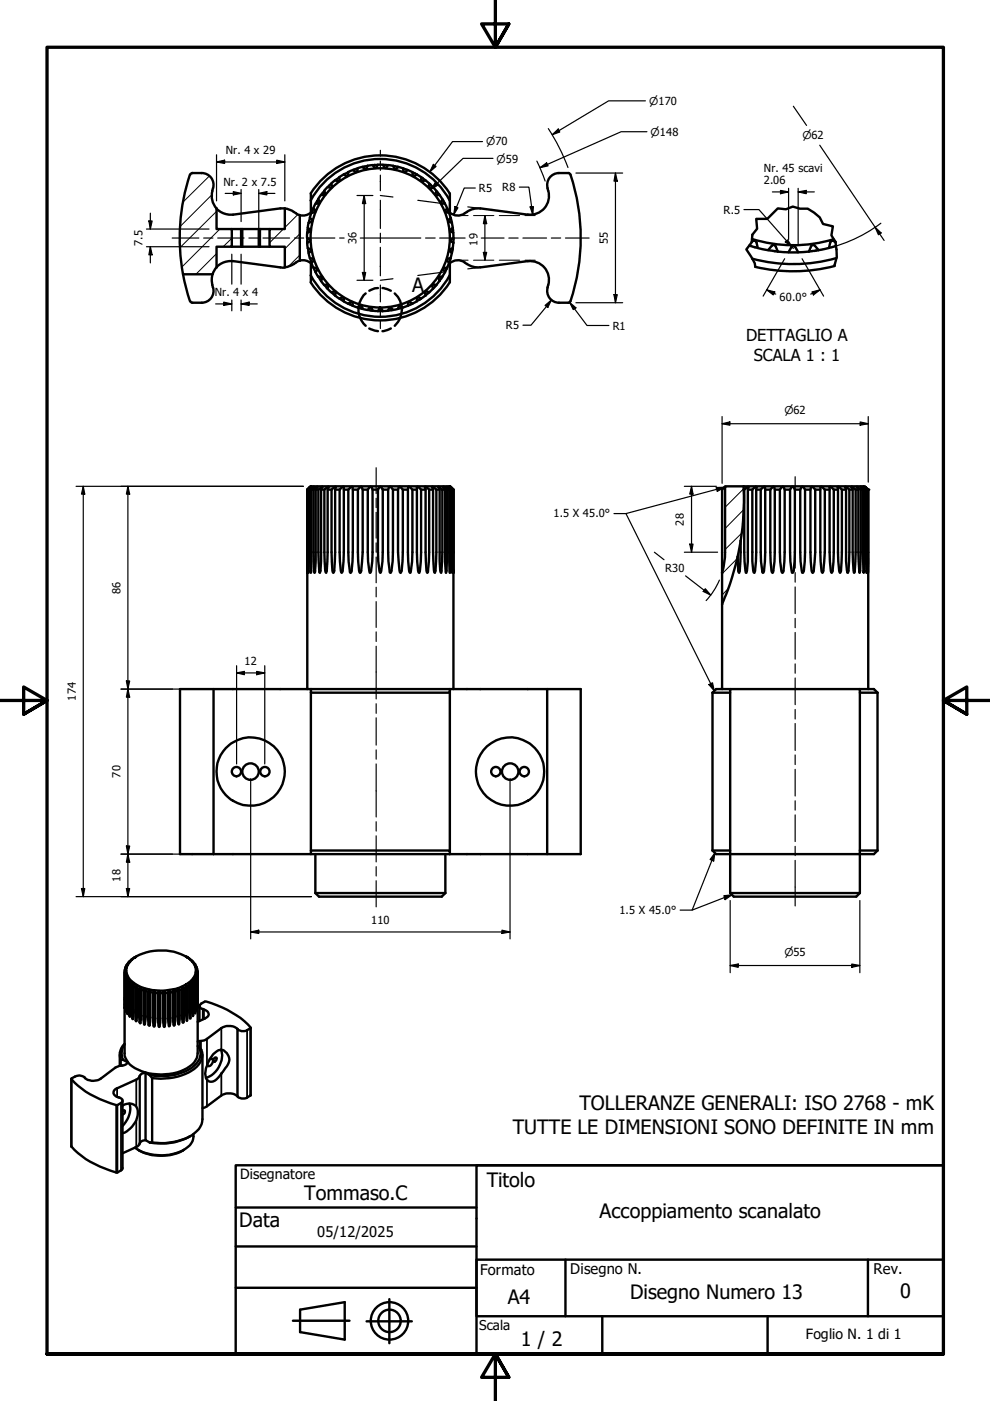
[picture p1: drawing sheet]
<svg xmlns="http://www.w3.org/2000/svg" width="210mm" height="297mm" viewBox="0 0 210 297" stroke-linecap="round" stroke-linejoin="round" font-family="sans-serif">
<!-- layer: Tratteggio (ANSI) -->
<g fill="none" stroke="#000" stroke-width=".21">
<path d="M44.4 37.3l-5.5 5.5M44.9 41.3l-6.6 6.6M45.9 53.8l-4.4 4.4M45.9 44.8l-7.7 7.6M46.6 48.6l-8 8M49.1 50.5l-1.8 1.8M51.4 50.3l-.3 .3M55.1 49l-.2 .3M60.1 48.6l-3 2.9M63.2 45.5l-2.8 2.7M63.6 54.1l-2.5 2.5M63.6 49.6l-3.2 3.2"/>
<path d="M156.3 118.5l-3.2 3.2M157.3 113l-3.6 3.5M157.7 108.1l-4 4M157.7 103.6l-4 4M154.4 124.8l-1.3 1.4"/>
</g>
<!-- layer: Visibile (ANSI) -->
<g fill="none" stroke="#000" stroke-width=".51">
<path d="M40.3 37a42.5 42.5 0 0 0 0 26.8M40.8 36.7a4.8 4.8 0 0 1 3.3 .4 2.62 2.62 0 0 1 .9 3.4M40.8 36.7l-.5 .3M69.5 39.6l-.8 .9M70.2 39l.2 .7-.2 .1-.7-.1zM71.1 38.2l-.9 .7M71.1 38.2l.8-.6v.8l-.2 .1zM72.9 37l-1 .6M73 36.9l.9-.4-.1 .8-.3 .1zM74.8 36l-1 .5M74.9 36.1l.9-.4v.6l-.2 .2zM76.9 35.4l-1.1 .3"/>
<path d="M77 35.4l.9-.2-.4 .7zM79 35l-1.1 .2M79.1 35h1l-.3 .6-.4-.1zM80 34.9h1.2M81.2 35h1l-.3 .5-.4 .1zM82.2 35l1.1 .2M83.4 35.2l1 .2-.6 .5zM84.3 35.4l1.1 .3M85.5 35.7l.9 .4-.7 .4-.2-.2zM86.4 36l1 .5M87.4 36.5l1 .5-.6 .4-.3-.1zM88.4 37l.9 .6"/>
<path d="M89.3 37.6l.9 .6-.6 .3-.3-.1zM90.2 38.2l.8 .7M91.1 39l.7 .7-.6 .1-.3-.1zM91.8 39.6l.7 .9M116.1 39.9l.1 .6M118.5 36.7h2M118.5 36.7a2.51 2.51 0 0 0-2.4 3.2M120.5 36.7l.4 .3M121 37a42 42 0 0 1-.2 27l-.3 .2M38.9 58.2h6.2M45 40.5a4 4 0 0 0 .9 3.7M45.9 44.2v4.4h3.2v3.7h-3.2v4.4a4 4 0 0 1 3.5-1.3l10.5 1.4 .5-.1v-4.4h-3.3v-3.7h3.3v-4.4"/>
<path d="M45.9 44.2a4 4 0 0 0 3.5 1.3l10-1.3h1M45.9 56.7a4 4 0 0 0-.9 3.7M49.1 48.6h2M49.1 52.3h2M51.1 48.6h.3v3.7h-.3zM51.4 48.6h3.5M51.4 52.3h3.5M54.9 48.6h.2v3.7h-.2zM55.1 48.6h2M55.1 52.3h2M60.4 44.2a6.8 6.8 0 0 1 2.9 1.3 2.51 2.51 0 0 0 2.6-.5M62.3 55.9l-1.1 .6-.8 .2"/>
<path d="M63.6 45.6v9.7M65.1 51.5l.1 1.1M65.1 49.3v1.2M65.2 50.5l.6 .3v.3l-.6 .4zM65.3 52.6l.7 .4-.5 .6zM65.3 48.3l.5 .5v.2l-.6 .3zM65.4 53.6l.3 1.1M65.4 47.2l-.2 1.1M65.7 54.7l.7 .1 .1 .2-.5 .7zM65.7 46.2l.5 .4v.2l-.7 .4zM65.9 41a17.5 17.5 0 0 1 29.5 0v4M65.9 58.4a16.7 16.7 0 0 0 29.4 0"/>
<path d="M65.9 42.5a16.7 16.7 0 0 1 29.4 0M65.9 41v4M65.9 55.9v4M65.9 55.8a2.61 2.61 0 0 0-3.6 .2M66 55.7l.4 1.1M66 45.1l-.3 1.1M66.4 44.2l.5 .4v.3l-.8 .2zM66.5 56.8l.8 .1v.3l-.4 .5zM66.9 57.7l.6 1M66.9 43.1l-.5 1M67.5 58.7l.6 .8M67.5 58.7h.8l.1 .2-.3 .6"/>
<path d="M67.5 42.3l.3 .7-.8 .2zM68 59.5l.7 .9M68.1 41.3l-.7 .9M68.7 40.6l.3 .7h-.9zM92.5 40.5l.7 .8h-.9zM93 58.7h.8l-.6 .8-.3-.6zM93.2 41.3l.6 .9M93.2 59.5l-.7 .9M93.8 42.3l.5 .9-.8-.2zM94 56.9l.8-.1-.4 .9-.4-.5zM94.3 43.1l.5 1M94.3 57.7l-.5 1"/>
<path d="M94.8 44.2l.4 .9-.8-.2v-.3zM94.9 54.9l.7-.2-.4 1-.5-.5zM95.1 46.6l.5-.4 .2 1-.7-.2zM95.2 45.1l.3 1.1M95.2 55.7l-.4 1.1M95.3 52.9l.7-.3-.2 1-.4-.3zM95.4 55.8a2.6 2.6 0 0 1 3.6 .2M95.4 55.9v4a17.5 17.5 0 0 1-29.5-.1M95.5 50.8l.6-.3v1l-.6-.4zM95.8 47.2l.2 1.1M95.8 53.6l-.3 1.1M96 48.3l.1 1"/>
<path d="M96 48.3l-.6 .5v.2l.7 .3M96.1 49.3v1.2M96.1 51.5l-.1 1.1M99 55.9l1.3 .7 1.5 .1M101.8 44.2a5.2 5.2 0 0 0-3.8 1.3 2.51 2.51 0 0 1-2.6-.5M101.9 44.2l10 1.3M111.9 55.4l-10 1.3M111.9 55.4a4 4 0 0 1 4.3 5M116.2 40.5a4 4 0 0 1-4.3 5M159.4 51.3a.57 .57 0 0 1 .5-.3 .57 .57 0 0 1 .5 .4l.3 1.2-1.8-.5M159.4 50.7a29.5 29.5 0 0 0 17.4 0M160.6 52.6l2.2 .5"/>
<path d="M163.6 52.1l.2-.2 .5 .2 .6 1.2-2-.3zM164.9 53.3l2.2 .2M168 52.2h.5l.7 1.3h-2zM171.5 53.3l-2.3 .2M172.1 52.1l.5-.2 .9 1.1-2 .3zM175.7 52.6l-2.2 .5M176.9 56.4a35 35 0 0 1-16.8 .2M177.2 51.4a.67 .67 0 0 0-1.1-.2l-.3 1.4 1.4-.5M177.3 54.7a33.5 33.5 0 0 1-17.8 .1M40.3 63.9l.5 .3M45 60.4a2.57 2.57 0 0 1-2.2 3.8h-2M68.8 60.4h.8l-.1 .8z"/>
<path d="M69.4 61.2l.8 .8M70.3 62l.8-.2v.9zM71 62.7l1 .6M72 63.3l.8-.3 .1 .2v.7zM72.8 63.9l1 .5M73.9 64.4l.7-.4 .2 .8zM74.8 64.8l1 .4M76.3 64.8l.3-.1 .3 .8-1-.3zM76.8 65.5l1.1 .2M78.4 65.3l.3-.1 .3 .6-1-.1zM79 65.9l1.1 .1M80.5 65.4l.3-.1 .4 .7h-1.1z"/>
<path d="M82.3 65.9l-1.2 .1M82.6 65.2h.3l.4 .5-1 .1zM84.4 65.5l-1.1 .2M84.7 64.7h.2l.5 .5-1 .3zM86.5 64.8l-1.1 .4M86.6 64.1l.2-.1 .6 .4-.9 .4zM88.4 63.2l.2-.2 .7 .3-.9 .6zM88.4 63.9l-1 .5M90.2 61.8l.8 .2-.8 .7zM90.2 62.7l-.9 .6M91.8 61.2l-.8 .8M92.5 60.4l-.7 .8"/>
<path d="M92.5 60.4h-.8l.1 .8M116.1 61a2.51 2.51 0 0 0 2.4 3.2M116.2 60.4l-.1 .6M118.5 64.2h2M65.2 117.1v4.4zM65.2 103.8h.1M65.2 103.8l.7-.7h29.5l.7 .7M65.2 103.8v42.3M65.3 103.8l.7-.6-.5 .6-.1 17.7zM65.5 103.8h.2M65.7 103.3l.1-.1zM65.7 103.3l-.5 .5v13.3"/>
<path d="M65.7 103.8l.8-.6-.5 .6v13.3a14.5 14.5 0 0 1-.1 4.3l-.2-4.3zM66 103.8h.5M66.5 103.8l.8-.6-.4 .6v15.2l-.1 2.3-.1 .2-.2-4.4zM66.9 103.8h.6M67.5 103.8l.9-.6-.3 .6v15.2l-.3 2.5-.1-.2-.2-4.2zM68.1 103.8h.7M68.8 103.8l.5-.5 .4-.1-.2 .6v13.3l-.3 4.4-.2-.5-.2-3.9zM69.5 103.8h.8M70.3 103.8l.6-.5 .3-.1-.1 .6v13.3l-.2 3.9-.2 .5-.2-.5-.2-3.9zM71.1 103.8h.9M72 103.8l.5-.5 .4-.1v13.9l-.3 3.9-.1 .5-.2-.5-.3-3.9zM72.9 103.8h1"/>
<path d="M73.9 103.8l.5-.5 .3-.1 .1 13.9-.3 3.9-.2 .5a11.2 11.2 0 0 1-.4-4.4zM74.8 103.8h1.1M76.3 103.3l.3-.1 .3 .6v13.3l-.3 3.9-.3 .5-.2-.5-.2-3.9v-13.3zM76.9 103.8h1.1M78.4 103.3l.1-.1 .3 .1 .2 .5v13.3l-.1 1.9-.2 2-.2 .5-.1-.1-.4-2.4v-1.9v-13.3zM79 103.8h1.1l.5-.6 .6 .6h1.1M80.1 103.8v13.3l.1 1.9 .3 2 .1 .5 .2-.5 .3-2 .1-1.9v-13.3M82.5 103.3l.4-.1 .4 .6v13.3l-.1 1.9-.2 2-.2 .5-.2-.2-.3-4.2v-13.3zM83.3 103.8h1.1M84.6 103.3l.3-.1 .5 .6v13.3l-.2 3.9-.3 .5-.2-.5-.3-3.9v-13.3zM85.4 103.8h1.1M86.6 103.2l.3 .1 .5 .5v13.3v1.9l-.3 2.4-.2 .1-.2-.5-.2-3.9z"/>
<path d="M87.4 103.8h1M88.4 103.2l.4 .1 .5 .5v13.3l-.1 1.9-.3 2.5-.3-.5-.2-3.9zM89.3 103.8h.9M90.1 103.2l.3 .1 .6 .5v13.3l-.3 4.2-.1 .2-.2-.5-.2-3.9v-13.3zM91 103.8h.8M91.6 103.2l.3 .1 .6 .5v13.3l-.3 4.4-.2-.5-.2-3.9v-13.3zM92.5 103.8h.7M92.9 103.2l.9 .6v13.3l-.3 4.4-.2-.5-.1-2v-15.2zM93.8 103.8h.6M94 103.2l.8 .6v13.3l-.2 4.4-.2-2.5v-15.2zM94.7 103.2l.9 .6v13.3l-.2 4.4-.2-2.5v-15.2zM94.8 103.8h.4"/>
<path d="M95.2 103.2l.8 .6-.1 17.7-.1-17.7zM95.5 103.2l.1 .1zM95.6 103.8h.2M95.6 103.3l.5 .5v13.3M96 103.8h.1M96.1 117.1v4.4zM96.1 103.8v42.3M153.7 103.2l-.6 .6v42.3M156.4 118a57.4 57.4 0 0 1-3.3 10.1M157 114.7l-.6 3.3M157 114.7v4.3l-.3 2.5-.2-.5-.1-3M157.7 103.1l-4 .1v14.5l-.2 1.9-.4 1.9"/>
<path d="M157.7 103.8a59.7 59.7 0 0 1-.7 10.9M157.7 103.1h25.6l.8 .7v42.3M157.7 103.8h.1M157.7 103.1v.7M157.8 103.8l.6-.5 .3-.1-.1 .6v15.2l-.4 2.5-.1-.5-.3-3.9zM158.6 103.8h.9M159.5 103.8l.5-.5 .3-.1 .1 .1-.1 13.8v1.9l-.3 2.5-.3-.5-.2-2zM160.3 103.8h1M161.3 103.8l.5-.5 .4-.1v13.9l-.2 3.9-.3 .5a11.2 11.2 0 0 1-.4-4.4zM162.2 103.8h1.1M163.8 103.3l.3-.1 .2 .6v13.3l-.1 1.9-.3 2.4-.1 .1-.2-.5-.3-3.9v-13.3zM164.3 103.8h1.1"/>
<path d="M165.7 103.3l.4-.1 .3 .6v13.3l-.3 3.9-.2 .5-.2-.5-.3-2v-1.9v-13.3zM166.4 103.8h1.1M167.8 103.3l.4-.1 .3 .6v13.3l-.2 3.9-.3 .5-.1-.1-.3-2.4-.1-1.9v-13.3zM168.5 103.8h1.2M169.9 103.3l.2-.1 .3 .1 .3 .5v13.3l-.3 3.9-.2 .5-.1-.1-.4-2.4v-1.9v-13.3zM170.7 103.8h1.1M172 103.3l.1-.1 .3 .1 .4 .5v13.3l-.3 3.9-.2 .5-.2-.5-.3-3.9v-13.3zM172.8 103.8h1.1M174 103.3l.1-.1 .3 .1 .5 .5v13.3l-.3 3.9-.2 .5-.2-.5-.3-3.9zM174.9 103.8h1M175.9 103.2l.4 .1 .5 .5v13.3l-.3 3.9-.2 .5-.2-.5-.2-3.9zM176.8 103.8h.9"/>
<path d="M177.6 103.2l.4 .1 .5 .5v13.3l-.2 3.9-.2 .5-.2-.5-.2-3.9zM178.5 103.8h.9M179.2 103.2l.3 .1 .6 .5v13.3l-.3 4.4-.2-.5-.2-2v-15.2zM180.1 103.8h.7M180.5 103.2l.9 .6v13.3l-.2 4.2-.1 .2-.3-4.4v-13.3zM181.4 103.8h.6M181.7 103.2l.8 .6v13.3l-.3 4.4-.2-4.4v-13.3zM182.5 103.2l.8 .6v13.3l-.2 4.4-.2-4.4v-13.3zM182.5 103.8h.4M183.1 103.2l.7 .6v15.2l-.1 2.5-.1-17.7zM183.3 103.8h.3M183.4 103.2l.1 .1z"/>
<path d="M183.5 103.3l.6 .5-.1 17.7v-17.7zM183.8 103.8h.2M45.3 146.1h-7.1v35h7.1M45.3 146.1h20.6M45.3 146.1v35M65.9 146.1h29.5v.8h-29.5zM65.9 146.9v33.4M95.4 146.1h27.7v35h-27.7M95.4 146.9v33.4M116 146.1v35M151.1 146.9h3.7M151.1 146.9v33.4"/>
<path d="M154.8 146.1h27.5v35h-27.5zM154.8 146.1h-3l-.7 .8M182.3 146.1h3l.8 .8M182.3 146.9h3.8M186.1 146.9v33.4M45.3 181.1h20.6M65.9 180.3h29.5v.8h-29.5zM66.9 189.3h27.5M66.9 189.3l.7 .8h26.1l.7-.8M66.9 181.1v8.2M94.4 181.1v8.2M151.1 180.3l.7 .8h3v8.2"/>
<path d="M151.1 180.3h3.7M154.8 189.3h27.5M154.8 189.3l.8 .8h25.9l.8-.8M182.3 180.3h3.8M186.1 180.3l-.8 .8h-3v8.2M26.4 206.5l.4-.1-.3 .4v7.1zM26.5 206.8l.1 .3M26.5 205.5v-.3l.3-.1-.4 .8M26.6 207.1l.4-.2-.3 .5v7zM26.7 207.4l.2 .3M26.8 204.8l.3-.3-.6 .7M26.9 207.7l.4-.2-.2 .4v7.1l-.2-1.1z"/>
<path d="M27.1 207.9l.3 .4M27.2 204.1l.2-.1-.6 .6M27.4 208.3l.4-.3-.2 .5v7.1l-.2-1.1zM27.5 203.9a9.5 9.5 0 0 1 7.7-2.4 8.6 8.6 0 0 1 5.8 2.7 2.95 2.95 0 0 1-1.1 4.2 10.8 10.8 0 0 1-11.8-.2 2.84 2.84 0 0 1-.6-4.3zM27.6 208.5l.3 .3M27.8 203.5l.1-.1zM27.8 203.6l-.6 .5M27.9 208.8l.5-.3-.2 7.6-.1-.1-.2-1.8zM28.3 209l.4 .3M29 209h.1v5.9l-.1 1.5-.2 .1-.1-1.1v-6.1zM29 202.7l-1.2 .8M29.1 209.5l.4 .2"/>
<path d="M29.8 209.3l.2 .2-.1 5.8a2.24 2.24 0 0 1-.2 1.6l-.2-1.8v-5.4zM29.9 209.9l.5 .1M30.7 209.7h.2v5.9l-.3 1.7-.2-1.1v-6.2zM30.9 210.1l.5 .1M31.6 209.9h.2l.1 .5v5.4l-.2 1.7-.2-.2-.1-1.6v-5.5zM31.9 210.4h.5M32.6 210l.2 .1 .1 .4v6.2l-.2 1-.1-.1-.2-1v-6.2zM32.9 210.5l.6 .1M33.7 210.2l.1-.1 .2 .5v6.2l-.2 .9h-.1l-.2-1.8v-5.3zM34 210.6h.5M34.7 210.2h.2l.2 .4v6.1l-.2 1h-.2l-.2-1.8v-5.3zM35.6 210.5l-.5 .1"/>
<path d="M35.8 210h.1l.2 .4v6.2l-.2 1-.3-1.7v-5.4zM36.7 210.3l-.6 .1M36.8 209.8l.3 .4v6.2l-.2 1.1-.2-1v-6.6zM37.7 210l-.6 .2M37.7 209.5l.4 .4v6.2l-.2 1.1-.2-1.7zM38.6 209.2l.4 .3v6.3l-.2 1a2.3 2.3 0 0 1-.2-1.7zM38.6 209.7l-.5 .2M39.4 202.7l.9 .7M39.8 209.2v5.4l-.2 1.9-.2-1.8v-5.4M40.1 208.4l.4 .2-.1 7.3h-.1l-.1-.8v-6.2zM40.2 208.9l-.4 .3-.4-.4v.5l-.4 .2M40.3 203.4l-.1-.1 .8 .6"/>
<path d="M40.6 207.9l.4 .2v6.3l-.1 1-.1-7zM40.8 208.4l-.3 .2M41 204l-.2-.2 .6 .7M41.1 207.4l.4 .2-.1 7.3-.1-.9v-6.2zM41.3 207.8l-.3 .3M41.4 204.6v-.1l-.3-.1 .6 .7M41.4 206.7l.4 .2-.1 7.4v-7.1zM41.7 207.2l-.2 .4M41.7 205.3v-.2l-.2-.1 .3 .3v.4M41.8 206v-.3l-.2-.1 .3 .4v17.3a4.1 4.1 0 0 1-2.9 3.5 11.8 11.8 0 0 1-11.4-1.1l-.4-.4a3 3 0 0 1-.8-2v-17.1l.3-.5-.3 .2v.6M41.8 206.6v.3M41.9 206.3l-.4-.1 .3 .4v7.1l.1-1.9"/>
<path d="M41.9 216.6l1.5-.7a.96 .96 0 0 0 .9-1 .96 .96 0 0 0-1.1-.9l-.7-.3a.51 .51 0 0 1-.2-.5 .51 .51 0 0 1 .4-.4l.8-.5a19.7 19.7 0 0 1 9.6 5.6 2.17 2.17 0 0 1-2.5 .5 2.77 2.77 0 0 0-3.7-.4l-3.3 2.5-1.7 .3M42.3 213.3v3.2M53.1 217.9v14.4a2.28 2.28 0 0 1-2.5 .4 2.77 2.77 0 0 0-3.7-.4l-3 2.3-1 .3M15.1 228.8v14.3a18.8 18.8 0 0 0 9.8 5.5l1.1-.8v-14.5M25.4 223.6v2.4M25.6 224.7v1.3M25.6 224.7h.5M26 234.4a1.95 1.95 0 0 1 3.2 1.1 4.9 4.9 0 0 1-3.2 4.8M26 235.6l.1-.2a.41 .41 0 0 1 .4 .5 .41 .41 0 0 1-.4 .4h-.1M26.1 224.7l1 .5-.1 .2-.7 .5-1 .1-.9 .4-3.1 2.3a2.81 2.81 0 0 1-3.6-.4 2.36 2.36 0 0 0-2.6 .4 18.3 18.3 0 0 0 9.8 5.6l1.1-.8a.86 .86 0 0 0-.9-.9 .96 .96 0 0 1-1-.8 .96 .96 0 0 1 .7-1.1l4.5-2.1a1.65 1.65 0 0 1 1.6-1.2M26.4 221.3a3.2 3.2 0 0 0-.8 3.4M26.4 221.5a3.2 3.2 0 0 0-.3 3.2"/>
<path d="M27.4 234a4.9 4.9 0 0 1-1.4 4.7M30.9 227.4v14.3l.8 .5M30.9 227.4l.8 .6M31.7 228l.6 .6M32.3 228.6v13.6M41.9 221.8l.3 .1M42.2 221.9a2.93 2.93 0 0 1-.5 4.3 12 12 0 0 1-9.4 2.4M42.2 221.9a3.4 3.4 0 0 1-1.5 4.5 12.1 12.1 0 0 1-9 1.6M42.9 223.6v13.7a4.2 4.2 0 0 1-2.3 3.4 13.4 13.4 0 0 1-8.3 1.5M44.4 224.6l.5-.1a1 1 0 0 1-.8 1.5l-.2-.3M45.2 223.5a1.85 1.85 0 0 1 2.3-.8 2.27 2.27 0 0 1 .3 3.8l-.3 .4a7.5 7.5 0 0 1-2.3 2.4 1.39 1.39 0 0 1-1.7-1.7 8.5 8.5 0 0 1 1.7-4.1zM45.4 224.4l.4-.2a.47 .47 0 0 1 0 .6 .47 .47 0 0 1-.5 .2z"/>
<path d="M46.8 222.6a4.5 4.5 0 0 1-1.5 5l-1.6 .9M29.3 243.8a9.9 9.9 0 0 0 9.7 0M30.9 241.7a1.65 1.65 0 0 0-1.6 1.2l-3.3 1.6M31.7 242.2h.6M40.3 240.9a12.3 12.3 0 0 1-8.6 1.3M41 240.5a3.5 3.5 0 0 1-2.3 3.5 10.8 10.8 0 0 1-10.1-.7"/>
<circle cx="80.6" cy="50.4" r="14.8"/>
<circle cx="50.1" cy="163.6" r=".98"/>
<circle cx="53.1" cy="163.6" r="1.75"/>
<circle cx="53.1" cy="163.6" r="7.2"/>
<circle cx="56.2" cy="163.6" r=".98"/>
<circle cx="105.1" cy="163.6" r=".98"/>
<circle cx="108.1" cy="163.6" r="7.2"/>
<circle cx="108.2" cy="163.6" r="1.75"/>
<circle cx="111.2" cy="163.6" r=".98"/>
</g>
<g fill="#000">
<circle cx="184.1" cy="103.8" r=".25"/>
<circle cx="28.4" cy="203.1" r=".25"/>
<circle cx="39.6" cy="202.9" r=".25"/>
</g>
<!-- layer: Linea di interruzione (ANSI) -->
<path d="M177 56.4a7.9 7.9 0 0 0 .2-5l-.9-1.5 .3-1.9-2.1-.5-.7-1.4-1.2-1-1.3-.9h-1.7l-1.5-.4-1.5 .6-1.7-.2-2.2 2.2h-2.4l.2 2.1-1 1.3-.1 1.6-1.2 1.5a9.6 9.6 0 0 1 1.9 3.7" fill="none" stroke="#000" stroke-width=".51"/>
<!-- layer: Visibile sottile (ANSI) -->
<g fill="none" stroke="#000" stroke-width=".38">
<path d="M26.4 211.9h.1M26.5 213.5l-.1 .1M26.6 212.5h.1M26.7 205.7v.2M26.7 213.9l-.1 .3M26.7 206.4v.1M26.8 205.2h.1M26.9 206.9v.2M26.9 213.1h.2M27.1 204.5v.1M27.1 214.2l-.1 .6M27.2 207.5v.3"/>
<path d="M27.4 213.7h.2M27.6 214.4l-.2 .9M27.7 208v.5M27.9 214.2h.4M27.9 203.4v.1M28.3 208.5v6.2l-.2 1.2M29 214.6l-.2 1.7M29 214.6h.1M29 214.6l-.3 .1M29 209v5.6M29.8 209.3v5.7l-.3 .1M29.9 215h-.1l-.2 1.7"/>
<path d="M30.5 217l.2-1.7h.1l-.1 1.8M30.7 209.7v5.6l-.3 .1M30.9 209.7v5.9M31.5 217.3l.1-1.7h.2l-.1 1.7M31.6 209.9v5.7l-.2 .1M31.8 210l.1 5.8M32.6 217.5v-1.8l.2 .1v1.7M32.6 210.1v5.6l-.2 .1M32.8 210.1l.1 5.8M33.7 217.5v-1.7h.1v1.7M33.7 210.2v5.6l-.2 .1M33.8 210.2v5.6l.2 .1"/>
<path d="M34.7 210.2v5.6l-.2 .1M34.7 217.5v-1.7h.2v1.7M34.9 210.2v5.6l.2 .1M35.8 210.1v5.6l-.2 .2M35.9 210v5.7l.2 .1M36 217.4l-.1-1.7h-.1v1.8M36.7 209.9v5.8M37 209.9v5.6l.1 .1M37 217.2v-1.7h-.2v1.8M37.7 209.7v5.8M37.8 209.6v5.7h.3M38 217l-.2-1.7h-.1l.1 1.7"/>
<path d="M38.6 214.9h.1l.2 1.7M38.7 209.3v5.6l.3 .1M39.4 214.5h.1M39.5 214.5l.2 1.7M39.5 208.9v5.6M39.5 214.5l.3 .1M40.2 214l.2 1.8M40.2 203.3v.1M40.2 208.4v5.6M40.2 214h.3M40.8 203.8v.1M40.8 207.9v.4"/>
<path d="M40.8 213.5h.2M40.8 214.4l.2 .8M41.1 207.4v.2M41.2 204.4v.1M41.3 213h.2M41.3 214.2l.1 .4M41.5 205v.1M41.5 206.8v.2M41.6 205.6v.1M41.6 206.2v.2M41.7 213.8v.2M41.8 212.3l-.1 .1"/>
<path d="M41.8 213.3v.1M41.8 211.8h.1M43 213.9v2.2M43.2 214v2.1M46.9 218v4.6M50.3 218.1v14.3M50.4 218.2v14.3M52.4 218.4v14.3M53.1 218v14.3M15.2 228.8v14.3M24.6 234.3v14.3M24.8 230.7v1.8"/>
<path d="M24.9 234.3v14.3M25.7 233.9v14.2M28.9 228.9v5.7M28.9 237.5v5.7M29.6 228.2v14.3M29.7 228.1v14.3M42.4 220.7v1.4M42.6 220.7v1.7M43.9 220.3v5.7M43.9 228.9v5.7M46.9 227.6v4.7"/>
</g>
<g fill="#000">
<circle cx="27.4" cy="204" r=".19"/>
<circle cx="28.6" cy="203" r=".19"/>
<circle cx="39.6" cy="202.9" r=".19"/>
<circle cx="40.2" cy="214" r=".19"/>
</g>
<!-- layer: Contorno dettaglio (ANSI) -->
<path d="M77.5 62.2a4.6 4.6 0 0 0 0 6.9M78.3 69.6l1.8 .6M80.1 61.1h-.7l-1.1 .5M81.1 61.1l1.8 .5M82.9 69.6l-1.8 .6M83.7 62.2a4.6 4.6 0 0 1 0 6.9" fill="none" stroke="#000" stroke-width=".51"/>
<!-- layer: Bordo (ANSI) -->
<path d="M105 0v10l-2.9-4.9h5.8l-2.9 4.9 2.9-4.9M0 148.5h10l-5-2.8v5.7l5-2.9-5 2.9M210 148.5h-10l5-2.8v5.7l-5-2.9 5 2.9M10 287.1v-277.1h190v277.1h-190h190M107.9 292l-2.9-4.9 2.9 4.9h-5.8l2.9-4.9v9.9" fill="none" stroke="#000" stroke-width=".7"/>
<!-- layer: Titolo (ANSI) -->
<g fill="none" stroke="#000" stroke-width=".51">
<path d="M50 256h51M50 264.3h51M50 273h51M63.6 277.7l9.5-1.6v7.9l-9.5-1.6zM82.5 275.4v9.4M119.9 267.1v12M127.7 279.1v8M162.8 279.1v8M184 267.1v12M200 267.1h-99v12h99v8M200 263.4v-16.3h-150v40h150M62.1 280h12"/>
<path d="M77.7 280.1h9.6M101 287.1v-40h99v40"/>
<circle cx="82.6" cy="280.1" r="4"/>
<circle cx="82.6" cy="280.1" r="2.38"/>
</g>
<!-- layer: Geometria schizzo (ANSI) -->
<path d="M97.1 55.2h2.2M97.1 45.7h2.2M100.4 55.2h4.3M100.4 45.7h4.3M105.9 55.2h4.3M105.9 45.7h4.3M111.3 55.2h2.2M111.3 45.7h2.2" fill="none" stroke="#000" stroke-width=".21"/>
<path d="M80.6 41.5l2.7 .3M83.3 59.1l-2.7 .3M88.6 42.5l5.3 .7M93.9 57.7l-5.3 .7M99.2 43.9l2.7 .3M101.9 56.7l-2.7 .3" fill="none" stroke="#000" stroke-width=".25"/>
<!-- layer: Quota (ANSI) -->
<g fill="none" stroke="#000" stroke-width=".25">
<path d="M45.9 34.3l1.7-.3v.7zM45.9 34.3h14.5M45.9 32.8v9.8M58.7 34l1.7 .3-1.7 .4zM60.4 32.8v9.8M91.9 34.8l.6 .5-1.4 1.1zM92.3 38.8l.5 .5-1.6 .9zM100.8 39.9h-2.4l-2.2 5.6M102.3 30h-6.4l-4.8 6.4M104.5 33.6h-6.3l-7 6.6M110.1 39.7h2l.9 5.8M113.8 34.2l1.8 4.2"/>
<path d="M114.5 35.5l1.4-1 .3 .7zM116.3 27.3a42.5 42.5 0 0 1 4.1 8.2M117.1 28.6l1.3-1.2 .3 .6zM122.1 36.7h9.9M130.5 36.7l.4 1.7h-.7zM130.5 36.7v27.5M136.8 21.4h-7.8l-11.9 7.2M137.2 27.9h-5.5l-17.2 7.6M167.2 39.9v10.9M168.2 22.5l2.8 4.1M169.2 39.9v12M173.8 30.8l13.7 20.2"/>
<path d="M31.1 52.3h13.2M31.1 48.6h13.2M31.6 46.8h.7l-.4 1.8zM31.9 52.3l.4 1.7h-.7zM31.9 45.2v3.4M31.9 52.3v3.4M47.8 41h3.3M49.1 53.9v6.3M49.5 40.6l1.6 .4-1.6 .3zM51.1 40.2v6.8M51.1 53.9v6.3M54.9 41l1.7-.4v.7z"/>
<path d="M54.9 41h3.4M54.9 40.2v10.1M54.9 50.5v.2M75.7 41.5h3.4M75.7 59.4h3.4M76.8 57.8h.7l-.3 1.6zM77.2 41.5l.3 1.7h-.7zM77.2 41.5v17.9M96.5 43.8l.6 .3-.9 1.4zM102.5 53.5h.7l-.4 1.7zM102.8 45.7l.4 1.7h-.7zM102.8 45.7v9.5"/>
<path d="M112.4 43.9l.7-.1-.1 1.7zM157.7 44.4h3.2l7.3 8.3M163.8 40.7h3.4M165.5 40.4l1.7 .3-1.7 .4zM166.4 54.8l-4.6 8M166.5 51.3l.5-.5 .9 1.5zM169.2 40.7l1.7-.3v.7zM169.2 40.7h3.5M170.1 54.8l4.5 8M185.5 48.2l1.3 1.2-.6 .4zM186.8 47.3a31 31 0 0 1-13.7 5.8M45.7 64.4h3.4"/>
<path d="M47.4 64.1l1.7 .3-1.7 .4zM49.1 63.6v2.3M51.1 64.4l1.7-.3v.7zM51.1 64.4h3.4M51.1 63.6v2.3M115.6 64.8l1.3-1.2-.8 1.6zM116.9 63.6l-4.3 5.3h-1.7M120.8 64.1l1.3 1.2-.6 .3zM120.8 64.1l3.7 4.9h4.6M122.1 64.2h9.9M130.2 62.5h.7l-.4 1.7zM162.6 61.5l1.7 .4-.3 .6z"/>
<path d="M162.6 61.5l1.5 .7M164.1 62.2l.4 .2M172.1 61.9l1.8-.4-1.4 1zM172.3 62.2l-.4 .2M173.9 61.5l-1.6 .7M153.1 89.8l1.6-.3v.7zM153.1 89.8h31M153.1 88.3v14.2M182.4 89.5l1.7 .3-1.7 .4zM184.1 88.3v13.9M16.1 103.1h48.2M17.7 103.1l.3 1.7h-.7z"/>
<path d="M17.7 103.1v87M27.1 103.1l.4 1.7h-.7zM27.1 103.1v87M138.7 117.1l2.1 1.6M145.1 103.1h6.8M145.1 117.1h7M146.2 115.4h.7l-.3 1.7zM146.6 103.1l.3 1.7h-.7zM146.6 103.1v14M153.1 104.4v22.1M145.4 122.1l5.3 4.1M149.5 124.8l1.2 1.4-1.6-.8z"/>
<path d="M152.5 123l-1.4 2.6-1.4 1.7M25.7 146.1h37.9M26.8 144.4h.7l-.4 1.7zM27.1 146.1l.4 1.7h-.7zM50.2 142.7l1.6-.3v.7zM50.2 142.7h5.9M50.2 141.1v20.9M54.4 142.4l1.7 .3-1.7 .4zM56.1 141.1v20.9M26.8 179.4h.7l-.4 1.7zM53.1 165.2v33.9M108.1 165.2v33.9"/>
<path d="M16.1 190.1h49.9M17.3 188.4h.7l-.3 1.7zM25.7 181.1h39.6M26.8 188.4h.7l-.4 1.7zM27.1 181.1l.4 1.7h-.7zM53.1 197.6l1.8-.4v.7zM53.1 197.6h55M106.4 197.2l1.7 .4-1.7 .3zM154.8 190.9v15.3M182.3 190.9v15.3M154.8 204.7l1.7-.3v.7zM154.8 204.7h27.5"/>
<path d="M180.6 204.4l1.7 .3-1.7 .4z"/>
</g>
<g fill="#000">
<path d="M45.9 34.3l1.7-.3v.7zM58.7 34l1.7 .3-1.7 .4zM91.9 34.8l.6 .5-1.4 1.1zM92.3 38.8l.5 .5-1.6 .9zM114.5 35.5l1.4-1 .3 .7zM117.1 28.6l1.3-1.2 .3 .6zM130.5 36.7l.4 1.7h-.7zM31.6 46.8h.7l-.4 1.8zM31.9 52.3l.4 1.7h-.7zM49.5 40.6l1.6 .4-1.6 .3zM54.9 41l1.7-.4v.7zM76.8 57.8h.7l-.3 1.6z"/>
<path d="M77.2 41.5l.3 1.7h-.7zM96.5 43.8l.6 .3-.9 1.4zM102.5 53.5h.7l-.4 1.7zM102.8 45.7l.4 1.7h-.7zM112.4 43.9l.7-.1-.1 1.7zM165.5 40.4l1.7 .3-1.7 .4zM166.5 51.3l.5-.5 .9 1.5zM169.2 40.7l1.7-.3v.7zM185.5 48.2l1.3 1.2-.6 .4zM47.4 64.1l1.7 .3-1.7 .4zM51.1 64.4l1.7-.3v.7zM115.6 64.8l1.3-1.2-.8 1.6z"/>
<path d="M120.8 64.1l1.3 1.2-.6 .3zM130.2 62.5h.7l-.4 1.7zM162.6 61.5l1.7 .4-.3 .6zM172.1 61.9l1.8-.4-1.4 1zM153.1 89.8l1.6-.3v.7zM182.4 89.5l1.7 .3-1.7 .4zM17.7 103.1l.3 1.7h-.7zM27.1 103.1l.4 1.7h-.7zM146.2 115.4h.7l-.3 1.7zM146.6 103.1l.3 1.7h-.7zM149.5 124.8l1.2 1.4-1.6-.8zM26.8 144.4h.7l-.4 1.7z"/>
<path d="M27.1 146.1l.4 1.7h-.7zM50.2 142.7l1.6-.3v.7zM54.4 142.4l1.7 .3-1.7 .4zM26.8 179.4h.7l-.4 1.7zM17.3 188.4h.7l-.3 1.7zM26.8 188.4h.7l-.4 1.7zM27.1 181.1l.4 1.7h-.7zM53.1 197.6l1.8-.4v.7zM106.4 197.2l1.7 .4-1.7 .3zM154.8 204.7l1.7-.3v.7zM180.6 204.4l1.7 .3-1.7 .4z"/>
</g>
<g fill="none" stroke="#000" stroke-width=".25">
<path d="M80.6 31.9v1.2M80.6 34.1v2M80.6 37.1v3.3M36.5 50.5h5.7M43.2 50.5h1.9M46.2 50.5h5.6M52.8 50.5h2M55.8 50.5h5.6M62.4 50.5h2M65.4 50.5h5.6M72 50.5h1M76.4 50.5h12.8"/>
<path d="M80.6 42.5v5.9M80.6 49.5v1.9M80.6 52.4v6.1M90.2 50.5h2.1M93.2 50.5h5.4M102 50.5h4.9M107.9 50.5h2M110.9 50.5h5M116.9 50.5h2M119.9 50.5h5M80.6 60.4v3.6M80.6 65v2"/>
<path d="M80.6 68v1.6M79.8 99.2v5.4M79.8 105.6v2M79.8 108.6v5.5M79.8 115.1v2M79.8 118.1v5.5M168.6 101.1v9.6M168.6 111.7v2.1M168.6 114.7v5.7M79.8 124.5v2M79.8 127.6v5.4M79.8 134v2"/>
<path d="M79.8 137v11.2M168.6 121.4v2M168.6 124.4v5.7M168.6 131.1v2M168.6 134.1v5.6M79.8 149.2v2M79.8 152.2v5.8M79.8 159v2M168.6 140.8v1.9M168.6 143.7v5.7M168.6 150.4v2M168.6 153.4v5.7"/>
<path d="M79.8 162v11.2M79.8 174.2v2M79.8 177.2v5.5M168.6 160.1v2M168.6 163.1v5.7M168.6 169.8v2M168.6 172.8v5.6M168.6 179.4v2M79.8 183.8v1.9M79.8 186.7v5.6M168.6 182.4v9.7"/>
</g>
<!-- layer: Simbolo (ANSI) -->
<path d="M132.7 108.9l18.7 37.6M151.8 103.4l1.8-.1-1.5 .9zM153.6 103.3l-20.9 5.6h-2.5M150.3 145.1l.8-.3 .3 1.7zM151.6 180.8l-.3 1.7-.7-.3zM151.6 180.8l-4.9 12.2h-2.5M153.5 189.9l1.7-.2-1.5 1zM155.2 189.7l-8.5 3.3" fill="none" stroke="#000" stroke-width=".25"/>
<path d="M151.8 103.4l1.8-.1-1.5 .9zM150.3 145.1l.8-.3 .3 1.7zM151.6 180.8l-.3 1.7-.7-.3zM153.5 189.9l1.7-.2-1.5 1z" fill="#000"/>
<g font-size="4.2">
<text x="87.4" y="61.9">A</text>
<text x="122.9" y="235.4">TOLLERANZE GENERALI: ISO 2768 - mK</text>
<text x="108.7" y="240.5">TUTTE LE DIMENSIONI SONO DEFINITE IN mm</text>
<text x="103.2" y="251.7">Titolo</text>
<text x="64.5" y="254.5">Tommaso.C</text>
<text x="50.7" y="260.1">Data</text>
<text x="127.1" y="258.3">Accoppiamento scanalato</text>
<text x="133.6" y="275.5">Disegno Numero 13</text>
<text x="190.9" y="275.3">0</text>
<text x="107.7" y="276.5">A4</text>
<text x="110.4" y="285.3">1 / 2</text>
</g>
<g font-size="3.5">
<text x="158.2" y="72.3">DETTAGLIO A</text>
<text x="159.8" y="76.5">SCALA 1 : 1</text>
</g>
<g font-size="3.1">
<text x="67.2" y="262.3">05/12/2025</text>
<text x="101.8" y="270.3">Formato</text>
<text x="120.9" y="270.2">Disegno N.</text>
<text x="185.2" y="270.1">Rev.</text>
</g>
<g font-size="3">
<text x="50.9" y="249.9">Disegnatore</text>
<text x="170.9" y="283.8">Foglio N. 1 di 1</text>
</g>
<text font-size="2.9" x="101.6" y="282.1">Scala</text>
<g font-size="2.3">
<text x="137.7" y="22.2">⌀170</text>
<text x="137.9" y="28.8">⌀148</text>
<text x="170.1" y="29.5">⌀62</text>
<text x="47.9" y="32.7">Nr. 4 x 29</text>
<text x="103.1" y="30.8">⌀70</text>
<text x="105.3" y="34.5">⌀59</text>
<text x="47.4" y="39.4">Nr. 2 x 7.5</text>
<text x="101.5" y="40.8">R5</text>
<text x="106.5" y="40.5">R8</text>
<text x="161.9" y="39.1">2.06</text>
<text x="161.9" y="36.4">Nr. 45 scavi</text>
<text x="153.4" y="45.3">R.5</text>
<text x="30.2" y="52.1" transform="rotate(-90 30.2 52.1)">7.5</text>
<text x="75.6" y="51.7" transform="rotate(-90 75.6 51.7)">36</text>
<text x="101.2" y="52.1" transform="rotate(-90 101.2 52.1)">19</text>
<text x="128.8" y="51.7" transform="rotate(-90 128.8 51.7)">55</text>
<text x="45.5" y="62.8">Nr. 4 x 4</text>
<text x="165.3" y="63.9">60.0°</text>
<text x="107.3" y="69.8">R5</text>
<text x="129.9" y="69.9">R1</text>
<text x="166.3" y="87.8">⌀62</text>
<text x="117.3" y="109.7">1.5 X 45.0°</text>
<text x="145" y="111.4" transform="rotate(-90 145 111.4)">28</text>
<text x="25.5" y="125.9" transform="rotate(-90 25.5 125.9)">86</text>
<text x="141" y="121.3">R30</text>
<text x="51.8" y="141.1">12</text>
<text x="16.1" y="148.6" transform="rotate(-90 16.1 148.6)">174</text>
<text x="25.5" y="164.9" transform="rotate(-90 25.5 164.9)">70</text>
<text x="25.5" y="186.9" transform="rotate(-90 25.5 186.9)">18</text>
<text x="78.7" y="195.9">110</text>
<text x="131.4" y="193.9">1.5 X 45.0°</text>
<text x="166.3" y="202.7">⌀55</text>
</g>
</svg>
